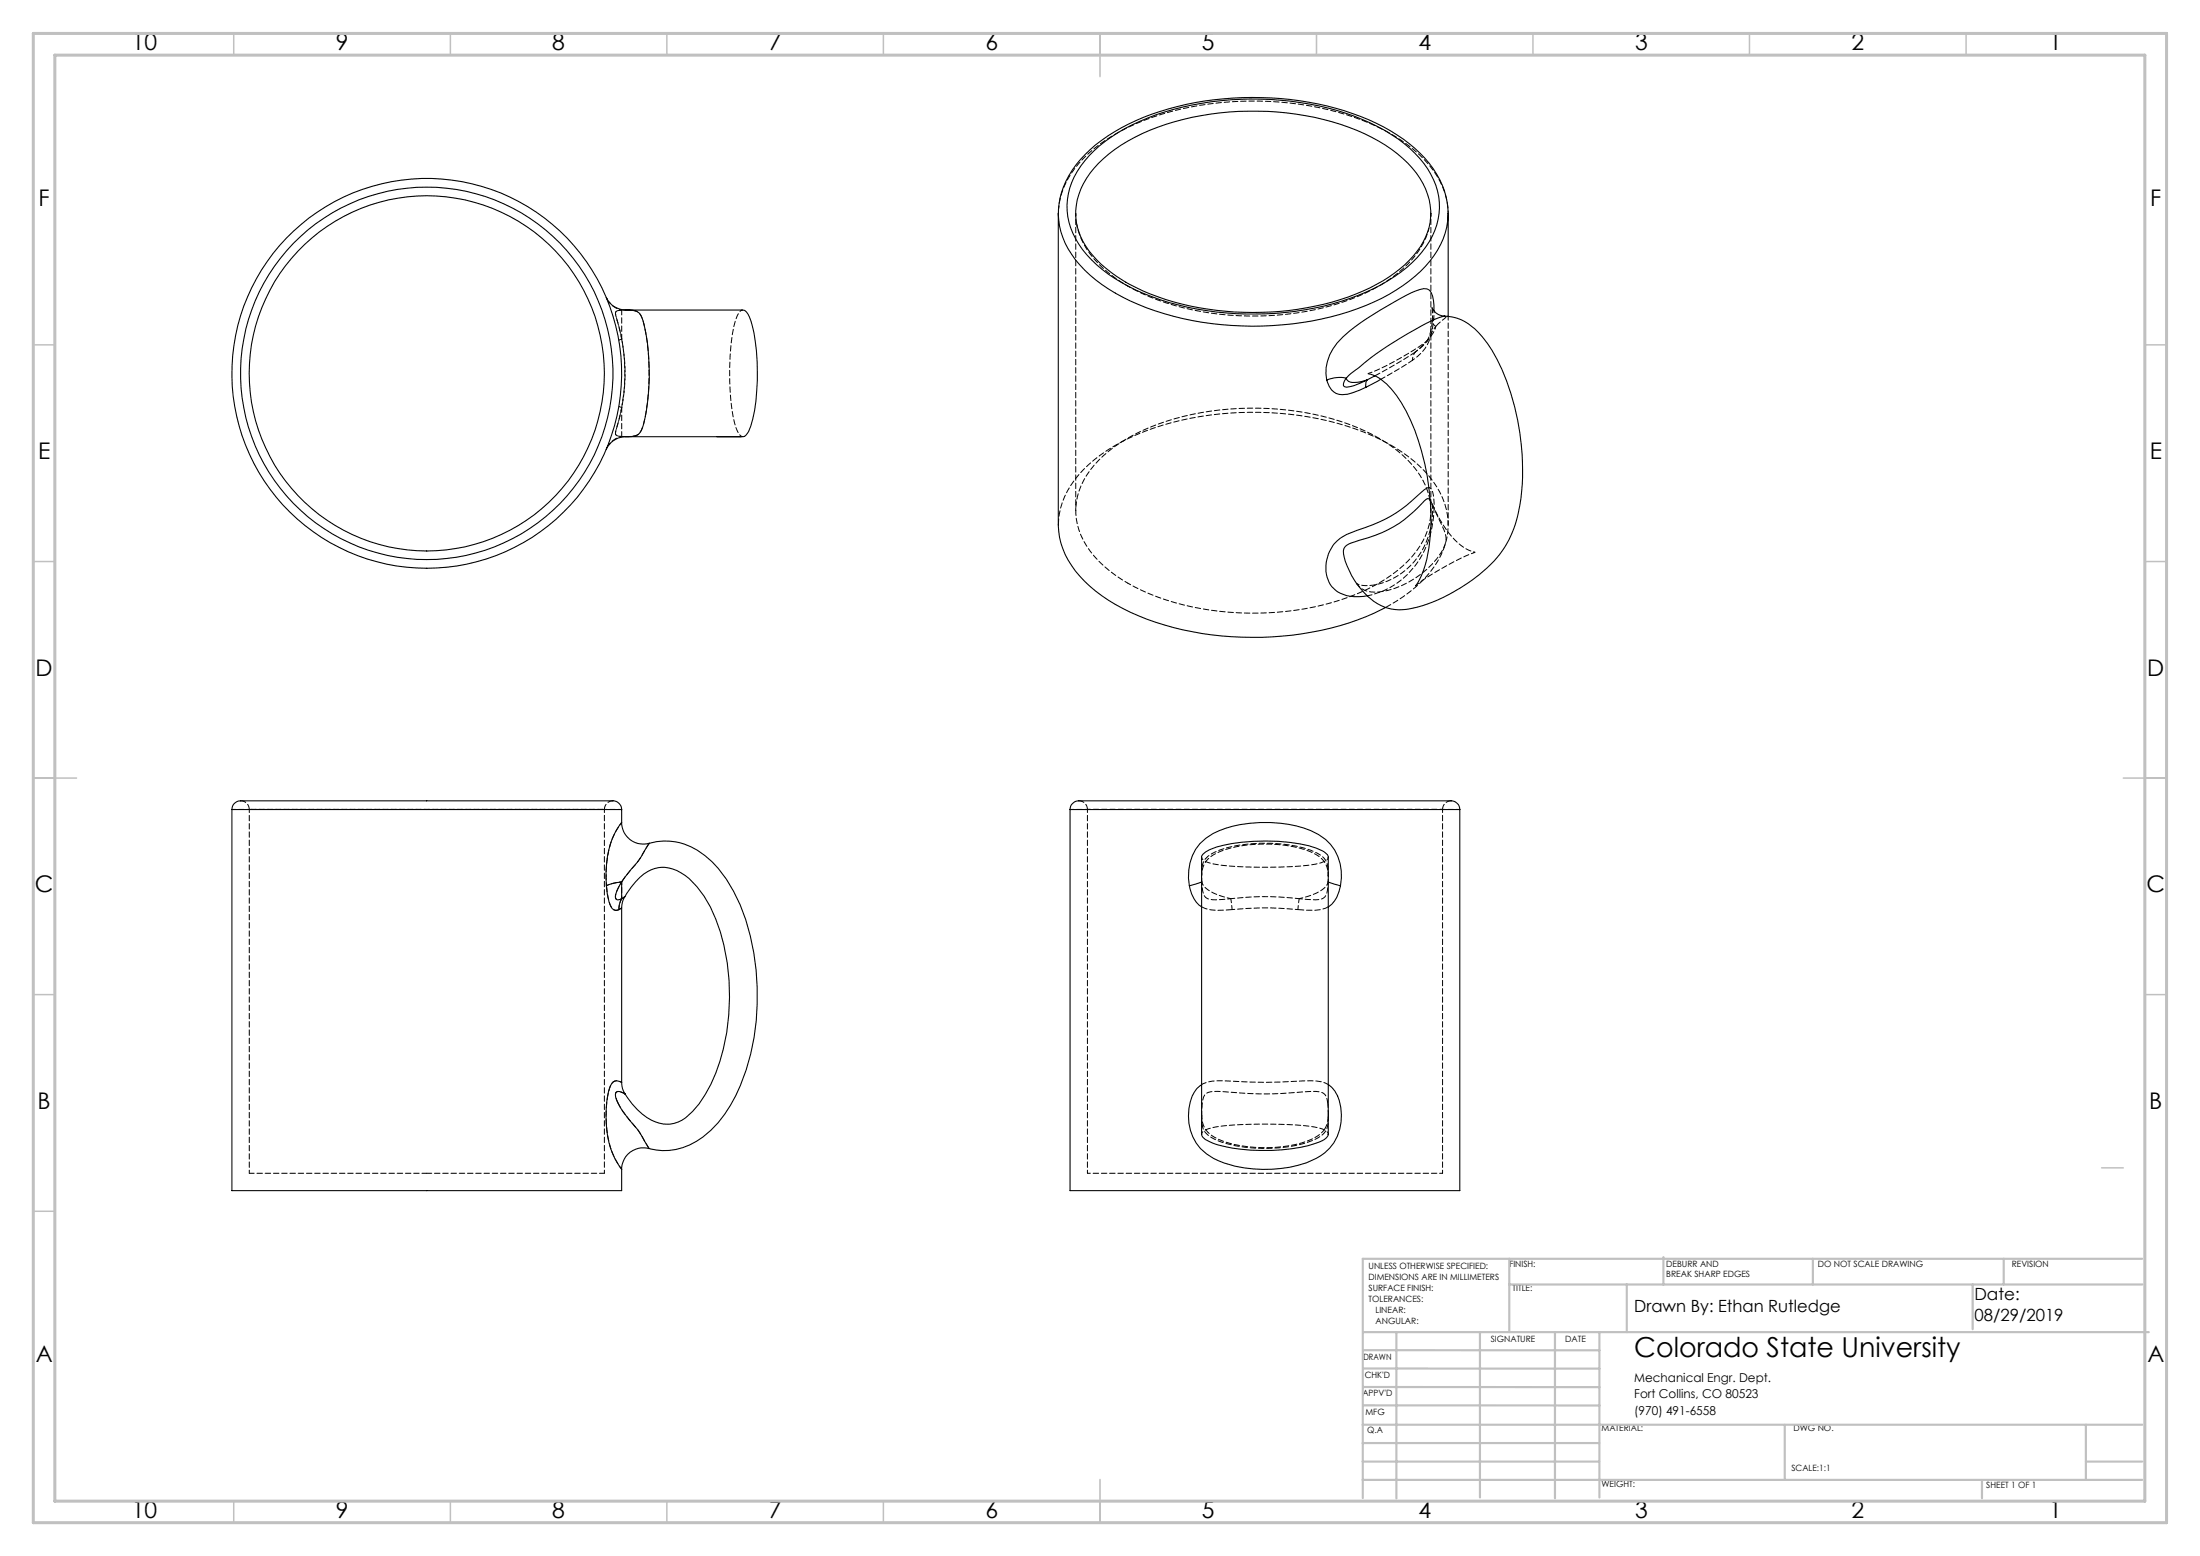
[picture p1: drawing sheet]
<svg xmlns="http://www.w3.org/2000/svg" width="508mm" height="359mm" viewBox="0 0 508 359" stroke-linecap="round" stroke-linejoin="round" font-family="sans-serif">
<g fill="none" stroke="#c0c0c0" stroke-width=".35">
<path d="M54 7.7v5M104 7.7v5M154 7.7v5M204 7.7v5M254 7.7v10M304 7.7v5M354 7.7v5M404 7.7v5M454 7.7v5M7.7 79.6h5M495.3 79.6h5M7.7 129.6h5"/>
<path d="M495.3 129.6h5M7.7 179.6h10M490.3 179.6h10M7.7 229.6h5M495.3 229.6h5M7.7 279.6h5M485.3 269.6h5M54 346.6v4.9M104 346.6v4.9M154 346.6v4.9M204 346.6v4.9M254 341.6v9.9"/>
</g>
<g fill="none" stroke="#c0c0c0" stroke-width=".5">
<path d="M348.5 290.6v16.9M348.5 296.5h146.2M375.6 296.5v11M384.1 290.2v6.4M418.6 290.6v5.9M455.5 296.5v10.4M462.7 290.6v5.9M494.7 290.6h-180v55.3M314.7 307.5h181.5M314.7 315.9l54.6 .1M314.7 311.7h54.6M322.4 307.7v38.2"/>
<path d="M341.7 307.5v38.2M359.1 307.7v38.2M369.3 307.5v38.2M314.6 337.4h54.7M314.6 333.2h54.7M314.6 328.9h180.1M314.7 324.4l54.6 .1M314.7 320.2h54.6M412.1 328.9v12.8M481.6 337.4h13.1M481.6 328.9v12.8M314.6 341.7h180.1"/>
<path d="M457.7 341.7v4.2"/>
</g>
<path d="M7.7 7.7h492.6v343.8h-492.6zM12.7 12.7h482.6v333.9h-482.6z" fill="none" stroke="#c0c0c0" stroke-width=".7"/>
<g fill="none" stroke="#000" stroke-width=".25">
<path d="M251.5 35.9a41.3 41.3 0 0 1 19.6-10.7 70.1 70.1 0 0 1 43.5 2.4 32.8 32.8 0 0 1 15 11.3 15.5 15.5 0 0 1-1.3 19.3 36.4 36.4 0 0 1-16.6 10.7 70.1 70.1 0 0 1-47.5-1.1 32.5 32.5 0 0 1-15.1-11.4 15.4 15.4 0 0 1 1.4-19.3zM253.7 37.7a42.6 42.6 0 0 1 21.5-10.6 66.3 66.3 0 0 1 39.9 3.8 28.9 28.9 0 0 1 13.5 11.5 14.1 14.1 0 0 1-2.2 16.7 36.6 36.6 0 0 1-16.9 10.1 68.4 68.4 0 0 1-45.6-2 30.7 30.7 0 0 1-13.2-10.4 14.1 14.1 0 0 1 1-16.8zM244.4 49.2v72a18.4 18.4 0 0 0 6.1 13 45.3 45.3 0 0 0 20.5 10.7 73.9 73.9 0 0 0 44.4-2.5l4.5-2.1M244.4 49.3a18.4 18.4 0 0 0 6.1 13.1 45.3 45.3 0 0 0 20.5 10.6 73.9 73.9 0 0 0 44.4-2.5 33.9 33.9 0 0 0 16.5-12.7 16.6 16.6 0 0 0 2.5-8.5v23.8M244.4 49.2a19.9 19.9 0 0 1 7.3-14.6 49.8 49.8 0 0 1 24.3-10.9 70.8 70.8 0 0 1 41.7 4.7 31 31 0 0 1 14.7 13 17.5 17.5 0 0 1 2 7.9M140 68.7a4.9 4.9 0 0 0 4.5 2.9M144.4 71.6h.1M144.5 71.6h26.9l.8 .3a6.1 6.1 0 0 1 1.5 3.4 52.9 52.9 0 0 1 .1 21.5 6.7 6.7 0 0 1-1.6 3.7l-.5 .3h-6.2M144.5 71.6a3.8 3.8 0 0 1 3.3 1 26.4 26.4 0 0 1 2 9.8 44 44 0 0 1-1.7 17 2.82 2.82 0 0 1-3 1.4h-.6M330.7 71a3.3 3.3 0 0 0 2.9 2M331.1 71.8a7.6 7.6 0 0 0-1-4.8 3 3 0 0 0-3.2 .2 78 78 0 0 0-16.8 10.6 10.8 10.8 0 0 0-3.7 10M333.6 73a10.6 10.6 0 0 1 7.8 3.8 38.5 38.5 0 0 1 8.3 17.1 52.2 52.2 0 0 1 .4 26.4 24.2 24.2 0 0 1-10.1 13.5 35.9 35.9 0 0 1-16.1 7 11.1 11.1 0 0 1-9.5-4.6l-1.2-1.5a16.4 16.4 0 0 1-3-7.5 2.16 2.16 0 0 1 1.8-1.8l.9-.3a29.6 29.6 0 0 0 16.5-9.9h.6l.3 .4"/>
<path d="M333.6 73a22.4 22.4 0 0 0-6.9 3.1 80.7 80.7 0 0 0-15.8 11.2M306.4 87.8a3.8 3.8 0 0 0 4.8 3.2l4.2-1.6M310.9 87.3a1.59 1.59 0 0 0 1.9 1l2.8-.6M310.9 87.3a7.3 7.3 0 0 0-4.5 .5M310.9 87.3l-.2 .2a1.31 1.31 0 0 0-.2 1.8 3.6 3.6 0 0 0 2.2-.3l2.9-1.3M315.6 87.7l-.2 .8v.9M315.9 86.3a8.8 8.8 0 0 1 5.4 3.5 40.7 40.7 0 0 1 7.7 17.3 48.8 48.8 0 0 1 .1 23.3l-.9 2.6-1.3 2.3M317.5 86.8l-1.9 .9M318.8 87.6l-3.4 1.8M144.5 100.8a5 5 0 0 0-4.5 2.9M171.3 100.8h-26.8M330 112.6a1.26 1.26 0 0 0-1.2 .6 34 34 0 0 1-13.6 8.6l-3.7 1.4a8.3 8.3 0 0 0-4 12.2 8.2 8.2 0 0 0 8.2 2.1"/>
<path d="M53.6 186.9a2.19 2.19 0 0 1 2.7-2h83.4a5.6 5.6 0 0 1 3 .3l.2 .3a1.78 1.78 0 0 1 .6 1.4M53.6 186.9v88h89.9v-4.9M53.6 186.9h89.9M143.5 189.9a17.4 17.4 0 0 0-3.6 11l.1 3.6M143.5 186.9v3a5 5 0 0 0 6.4 4.8M149.9 194.7a14.4 14.4 0 0 1 14.5 4.3 36 36 0 0 1 8.8 17.1 56 56 0 0 1-3.3 36.8 23.9 23.9 0 0 1-10.7 11.4 12.7 12.7 0 0 1-9.4 .8l-.9-1.6a19.7 19.7 0 0 0-3.6-5 11.8 11.8 0 0 1-3.2-5.7l.1-.6a1.74 1.74 0 0 1 2.1 .4M149.9 194.7l-1 1.5a21.4 21.4 0 0 1-3.8 5.3l-1.6 2.1M247.1 186.9a2.28 2.28 0 0 1 2.9-2h83.6a3.6 3.6 0 0 1 3.2 .9l.3 1.1M247.1 186.9v88h90v-88M247.1 186.9h90M277.7 197.2a12.4 12.4 0 0 1 6.7-2.4 43.7 43.7 0 0 1 19.5 1 4.6 4.6 0 0 1 2.8 1.8v64.3a3.9 3.9 0 0 1-3 2.1 43.1 43.1 0 0 1-23.5 0 4.3 4.3 0 0 1-2.7-1.8v-64.5zM140 204.5l.7 3.8a2.36 2.36 0 0 0 1.5 1.9l.7-.2"/>
<path d="M143.5 203.6l-2.1 .4-1.4 .5M143.5 203.6l-1.1 2.1a1.79 1.79 0 0 0-.1 1.9 1.09 1.09 0 0 0 1.2-.1M143.5 207.5a4.6 4.6 0 0 0-.6 2.5M143.5 203.6v3.9M143.5 209.6l-.6 .4M143.5 209.6v40.3M144.3 207l-.6 1.3-.2 1.3M144.3 207l-.8 .5M144.3 207a13 13 0 0 1 6.9-6.5 7.9 7.9 0 0 1 7 1.6 21.9 21.9 0 0 1 7.1 10.1 50.8 50.8 0 0 1-1.2 38.1 20.2 20.2 0 0 1-6.6 8.3 7.7 7.7 0 0 1-9.2-1.4 18.8 18.8 0 0 1-4-4.6M274.6 204.5a11.1 11.1 0 0 1 8.5-13.3 30.7 30.7 0 0 1 19.7 .6 10.9 10.9 0 0 1 6.7 12.7M274.6 204.5a7.1 7.1 0 0 0 2.9 4.9M277.5 203.6l-2.9 .9"/>
<path d="M306.7 203.6l2.8 .9M306.7 202.1v.1M309.5 204.5a6.7 6.7 0 0 1-2.8 4.9M143.5 249.9v.1a4.5 4.5 0 0 0 .8 2.6M143.5 249.9a1.61 1.61 0 0 0-2.6 .8 24.8 24.8 0 0 0 1.1 16.7l1.5 2.6M306.7 250.4a6.9 6.9 0 0 1 2.9 5.3 11.1 11.1 0 0 1-7.9 12.8 29.8 29.8 0 0 1-21.5-1.1 11.2 11.2 0 0 1-3.8-16.1l1.1-.9M149.9 265.2a5 5 0 0 0-6.4 4.8"/>
<circle cx="98.5" cy="86.2" r="41"/>
<circle cx="98.5" cy="86.2" r="45"/>
<circle cx="98.5" cy="86.2" r="43"/>
</g>
<path d="M142.7 71.7l-.4 .1a1.38 1.38 0 0 0 .1 1.6 42.7 42.7 0 0 1-.3 26.3 .65 .65 0 0 0 .6 1l1.9 .1M319.9 140.2a27.9 27.9 0 0 0 13.3-13.2 16.3 16.3 0 0 0-3.2-17.1 40.3 40.3 0 0 0-19-11.5 73.5 73.5 0 0 0-48.6 2 32.2 32.2 0 0 0-15.9 13 16.2 16.2 0 0 0-2.1 7.8M140 204.5l.6 3.5a2.84 2.84 0 0 0 1.4 2.1l.9-.1M143.6 203.6l2.2-2.9a36.5 36.5 0 0 0 4.1-6M284.5 210a13.3 13.3 0 0 1-6.9-.6l-.1-.1M306.7 209.3a8.1 8.1 0 0 1-5 .8l-2-.1" fill="none" stroke="#000" stroke-width=".23" stroke-dasharray="1.3 .6" stroke-dashoffset="-.1"/>
<g fill="none" stroke="#000" stroke-width=".23" stroke-dasharray="1.3 .6" stroke-dashoffset=".5">
<path d="M244.4 49.2v-.9M143.6 78.3l-1.3-5.1a1.04 1.04 0 0 1 .2-1.5l1.1-.1M260.4 66a61.3 61.3 0 0 0 34.5 6.8 53.3 53.3 0 0 0 26.5-8.7 20.8 20.8 0 0 0 8.6-11.3M143.6 100.8h-.3a.89 .89 0 0 1-1-.3 .89 .89 0 0 1-.1-1.1l1.4-5.3M144.6 100.8h-1M330.4 117a18.2 18.2 0 0 0-7.7-12.9 50.3 50.3 0 0 0-25.6-9.5 64 64 0 0 0-35.1 5.7 26.3 26.3 0 0 0-12.4 11.9 14.9 14.9 0 0 0 3.1 16.2 29.7 29.7 0 0 0 7.7 6.2M330.7 116.5l-.4-.9M260.4 134.6a61.3 61.3 0 0 0 34.5 6.7 53.3 53.3 0 0 0 26.5-8.6 20.2 20.2 0 0 0 8.9-12.9l.1-2.2M57.6 186.9v84M98.6 186.9h41h-82h41M251.1 186.9v84M277.5 203.6l.1 1.3a2.8 2.8 0 0 0 1.2 2.6 7.7 7.7 0 0 0 3.8 .1l1.6-.1"/>
<path d="M300 207.5a13.1 13.1 0 0 0 5.1 .1 2.04 2.04 0 0 0 1.4-2.1l.2-1.9M139.6 270.9v-84M333.1 270.9v-84"/>
</g>
<path d="M143.6 71.6v6.7M330.7 74.1a10.4 10.4 0 0 1-1.3 4.8M143.6 94.1v6.7M142.7 254.6a2.4 2.4 0 0 1-.3-2.5 2.21 2.21 0 0 1 1.9 .5M277.5 250.4a7.4 7.4 0 0 1 4.6-.9 146.2 146.2 0 0 0 20.6 0 7.3 7.3 0 0 1 4 .9M57.6 270.9h41M98.6 270.9h41" fill="none" stroke="#000" stroke-width=".23" stroke-dasharray="1.3 .6" stroke-dashoffset=".1"/>
<path d="M248.6 51.9a19.9 19.9 0 0 0 8.8 12.2l3 1.9M143.6 71.6l-1.7-.7-1.3-1.2M331.1 73.5a11.8 11.8 0 0 1-3.8 8.8l-1.2 .9M140.5 102.8l1.4-1.4 1.7-.6M171.3 100.8l-.2-.2a3 3 0 0 1-1.2-2 54.8 54.8 0 0 1 0-24.7 3.1 3.1 0 0 1 1.3-2.2l.2-.1M330 112.6l.4 .2 .4 .7M143.6 203.6l-2.2 .4-1.4 .5M306.7 203.6v-1.4M143.6 249.9a1.69 1.69 0 0 0-2.8 1.2l-.5 1.9" fill="none" stroke="#000" stroke-width=".23" stroke-dasharray="1.3 .6" stroke-dashoffset=".7"/>
<g fill="none" stroke="#000" stroke-width=".23" stroke-dasharray="1.3 .6" stroke-dashoffset=".6">
<path d="M244.4 48.2a20.1 20.1 0 0 1 8.3-13.9 54 54 0 0 1 26.6-10.3 71 71 0 0 1 39.3 5.6 30.6 30.6 0 0 1 13.9 12.2 16.1 16.1 0 0 1 1.9 7.5M248.4 49.3v68.6M331.5 75.4a12.8 12.8 0 0 1-4.7 5.9M326.8 81.3l-.5 .8-.2 1.1M326.8 81.3a9.7 9.7 0 0 0 3.9-4.7l.8-1.2M330.4 117.9v-68.6M330.1 122.8a16.3 16.3 0 0 1-14.8 12.4 2.36 2.36 0 0 1-2.1-.6M143.5 189.9a17.7 17.7 0 0 0-3.5 11.1v3.5M251.1 186.9h82h-82M306.7 197.9l-.1 .3a2.55 2.55 0 0 1-1.6 1 75.3 75.3 0 0 1-19.4 .9l-5.3-.6a3.5 3.5 0 0 1-2.8-1.5v-.1M143.6 203.6v3.9M143.6 207.5a.89 .89 0 0 1-1.4-.1l-.1-.3a6.7 6.7 0 0 1 1.5-3.5"/>
<path d="M277.5 202.2a5.4 5.4 0 0 1 3.4-5.3 30.8 30.8 0 0 1 22.5 .1 5.3 5.3 0 0 1 3.3 5.2M299.7 210l-2.1-.2a68.4 68.4 0 0 0-13.1 .2M251.1 270.9h82M277.5 261.8l.3-.6a12.7 12.7 0 0 1 5.9-1.4 93.7 93.7 0 0 1 20.6 .6 2.97 2.97 0 0 1 2.4 1.4"/>
</g>
<path d="M329.7 78.5a58 58 0 0 1-13.8 7.8M143.6 94.1a43.3 43.3 0 0 0 0-15.8M313.3 134.8a4.9 4.9 0 0 0 5.3 1.9 20.7 20.7 0 0 0 14.7-10.1 4.5 4.5 0 0 0 .2-4.2l-2.7-5.7M326.9 135.2a54.5 54.5 0 0 1 13.7-7.7 10.3 10.3 0 0 1-6-4.4l-2.2-3.3-1.7-3.3M143.6 207.5l-.5 1.2-.2 1.3M284.2 207.5l7-.5 4.4 .1 4.4 .4M284.5 210l-.3-2.5M300 207.5l-.3 2.5M140.3 253a22.8 22.8 0 0 0 2.6 16l.7 .9" fill="none" stroke="#000" stroke-width=".23" stroke-dasharray="1.3 .6" stroke-dashoffset=".3"/>
<g fill="none" stroke="#000" stroke-width=".23" stroke-dasharray="1.3 .6">
<path d="M248.4 49.4v.3M140.2 69l-.2-.3M329.4 78.9l.3-.4M330.7 71v3.1M317.5 86.8l5.2-2.9 4.1-2.6M140 103.6h.1M144.6 100.8h.1M330.8 116.6l-.1-.1M330.8 116.6l-.1-.2M330.8 116.7v-.1M55.6 184.9a2 2 0 0 1 2 2M139.6 186.9a2 2 0 0 1 2-2"/>
<path d="M249.1 184.9a2 2 0 0 1 2 2M333.1 186.9a2 2 0 0 1 2-2M277.5 257.5v.2M306.7 257.6v-.2M149.9 265.1l-1.2-2a17.1 17.1 0 0 0-3.2-4.4l-1.8-2.3-1-1.8"/>
</g>
<g fill="none" stroke="#000" stroke-width=".23" stroke-dasharray="1.3 .6" stroke-dashoffset=".4">
<path d="M143.6 78.3l-.7 .3M143.6 71.6h.8M331.5 75.4a1.12 1.12 0 0 1-.4-1.9M142.9 93.8l.7 .3M144.8 100.8h.5a2.69 2.69 0 0 0 3.1-2.3 52.4 52.4 0 0 0 0-24.6 2.66 2.66 0 0 0-2.9-2.3h-1M334.4 121.2v-48.2M53.6 186.9h90M247.1 186.9h90M142.9 210l.6-.4M144.3 207l-.7 .5M284.2 207.5a11.1 11.1 0 0 1-6.3-3l-.4-.9M306.7 203.6a4.3 4.3 0 0 1-2.7 2.6l-4 1.3"/>
<path d="M306.7 202.1a5.5 5.5 0 0 0-1-4 11.5 11.5 0 0 0-6.3-2.7 33.9 33.9 0 0 0-19 1.4 4.3 4.3 0 0 0-2.9 4.7v2.1M305.7 260.9a10.7 10.7 0 0 1-6.5 3.3 31.2 31.2 0 0 1-18-1.2 5.5 5.5 0 0 1-3.7-5.5"/>
</g>
<path d="M144.4 71.6l-1.7 .1" fill="none" stroke="#000" stroke-width=".23" stroke-dasharray="1.3 .6" stroke-dashoffset=".8"/>
<path d="M331.5 75.4l1.6-1.5a.95 .95 0 0 0 .8-.9h-.2M306.7 257.6l-.3 2-.7 1.3" fill="none" stroke="#000" stroke-width=".23" stroke-dasharray="1.3 .6" stroke-dashoffset="-.2"/>
<path d="M326.1 83.2l-7.2 4.4M330.7 116.4v.2a18.8 18.8 0 0 1-.6 6.2M330.8 113.5a22 22 0 0 1-7.1 20.3 17.4 17.4 0 0 1-8 3.7M277.5 257.7a4.7 4.7 0 0 0 3 5.3 33.3 33.3 0 0 0 23 .1 4.4 4.4 0 0 0 3.2-4.4v-1.1M306.6 254.6a2.37 2.37 0 0 0-2.7-2.6h-1a101 101 0 0 1-21.8 0 3.6 3.6 0 0 0-2.9 .8 9.7 9.7 0 0 0-.7 4.7M306.7 257.4l-.1-2.8" fill="none" stroke="#000" stroke-width=".23" stroke-dasharray="1.3 .6" stroke-dashoffset=".2"/>
<path d="M330.3 51l.1-1.7M331.1 71.8v1.7" fill="none" stroke="#000" stroke-width=".23" stroke-dasharray="1.3 .6" stroke-dashoffset=".9"/>
<text font-size="6.3" x="377.4" y="313.4">Colorado State University</text>
<g font-size="5.3">
<text x="30.4" y="11.6">10</text>
<text x="77.5" y="11.6">9</text>
<text x="127.5" y="11.6">8</text>
<text x="177.5" y="11.6">7</text>
<text x="227.5" y="11.6">6</text>
<text x="277.5" y="11.6">5</text>
<text x="327.5" y="11.6">4</text>
<text x="377.5" y="11.6">3</text>
<text x="427.5" y="11.6">2</text>
<text x="473.2" y="11.6">1</text>
<text x="8.9" y="47.6">F</text>
<text x="496.5" y="47.6">F</text>
<text x="8.8" y="106">E</text>
<text x="496.4" y="106">E</text>
<text x="8.2" y="156">D</text>
<text x="495.8" y="156">D</text>
<text x="8.1" y="206">C</text>
<text x="495.7" y="206">C</text>
<text x="8.7" y="256">B</text>
<text x="496.3" y="256">B</text>
<text x="8.2" y="314.5">A</text>
<text x="495.8" y="314.5">A</text>
<text x="30.4" y="350.4">10</text>
<text x="77.5" y="350.4">9</text>
<text x="127.5" y="350.4">8</text>
<text x="177.5" y="350.4">7</text>
<text x="227.5" y="350.4">6</text>
<text x="277.5" y="350.4">5</text>
<text x="327.5" y="350.4">4</text>
<text x="377.5" y="350.4">3</text>
<text x="427.5" y="350.4">2</text>
<text x="473.2" y="350.4">1</text>
</g>
<g font-size="3.9">
<text x="377.4" y="302.9">Drawn By: Ethan Rutledge</text>
<text x="455.9" y="300">Date:</text>
<text x="455.9" y="304.9">08/29/2019</text>
</g>
<g font-size="2.8">
<text x="377.4" y="319">Mechanical Engr. Dept.</text>
<text x="377.4" y="322.8">Fort Collins, CO 80523</text>
<text x="377.4" y="326.6">(970) 491-6558</text>
</g>
<g font-size="2">
<text x="316" y="293.1">UNLESS OTHERWISE SPECIFIED:</text>
<text x="348.5" y="292.4">FINISH:</text>
<text x="384.8" y="292.4">DEBURR AND</text>
<text x="419.7" y="292.4">DO NOT SCALE DRAWING</text>
<text x="464.5" y="292.4">REVISION</text>
<text x="316" y="295.6">DIMENSIONS ARE IN MILLIMETERS</text>
<text x="316" y="298.1">SURFACE FINISH:</text>
<text x="349.3" y="298">TITLE:</text>
<text x="384.8" y="294.9">BREAK SHARP EDGES</text>
<text x="316" y="300.6">TOLERANCES:</text>
<text x="317.6" y="303.1">LINEAR:</text>
<text x="317.6" y="305.6">ANGULAR:</text>
<text x="344.2" y="309.8">SIGNATURE</text>
<text x="361.4" y="309.8">DATE</text>
<text x="314.8" y="314">DRAWN</text>
<text x="314.6" y="322.3">APPV'D</text>
<text x="315.1" y="318.2">CHK'D</text>
<text x="315.3" y="326.6">MFG</text>
<text x="315.7" y="330.8">Q.A</text>
<text x="369.8" y="330.4">MATERIAL:</text>
<text x="414.1" y="330.4">DWG NO.</text>
<text x="413.7" y="339.5">SCALE:1:1</text>
<text x="369.8" y="343.4">WEIGHT:</text>
<text x="458.7" y="343.5">SHEET 1 OF 1</text>
</g>
</svg>
